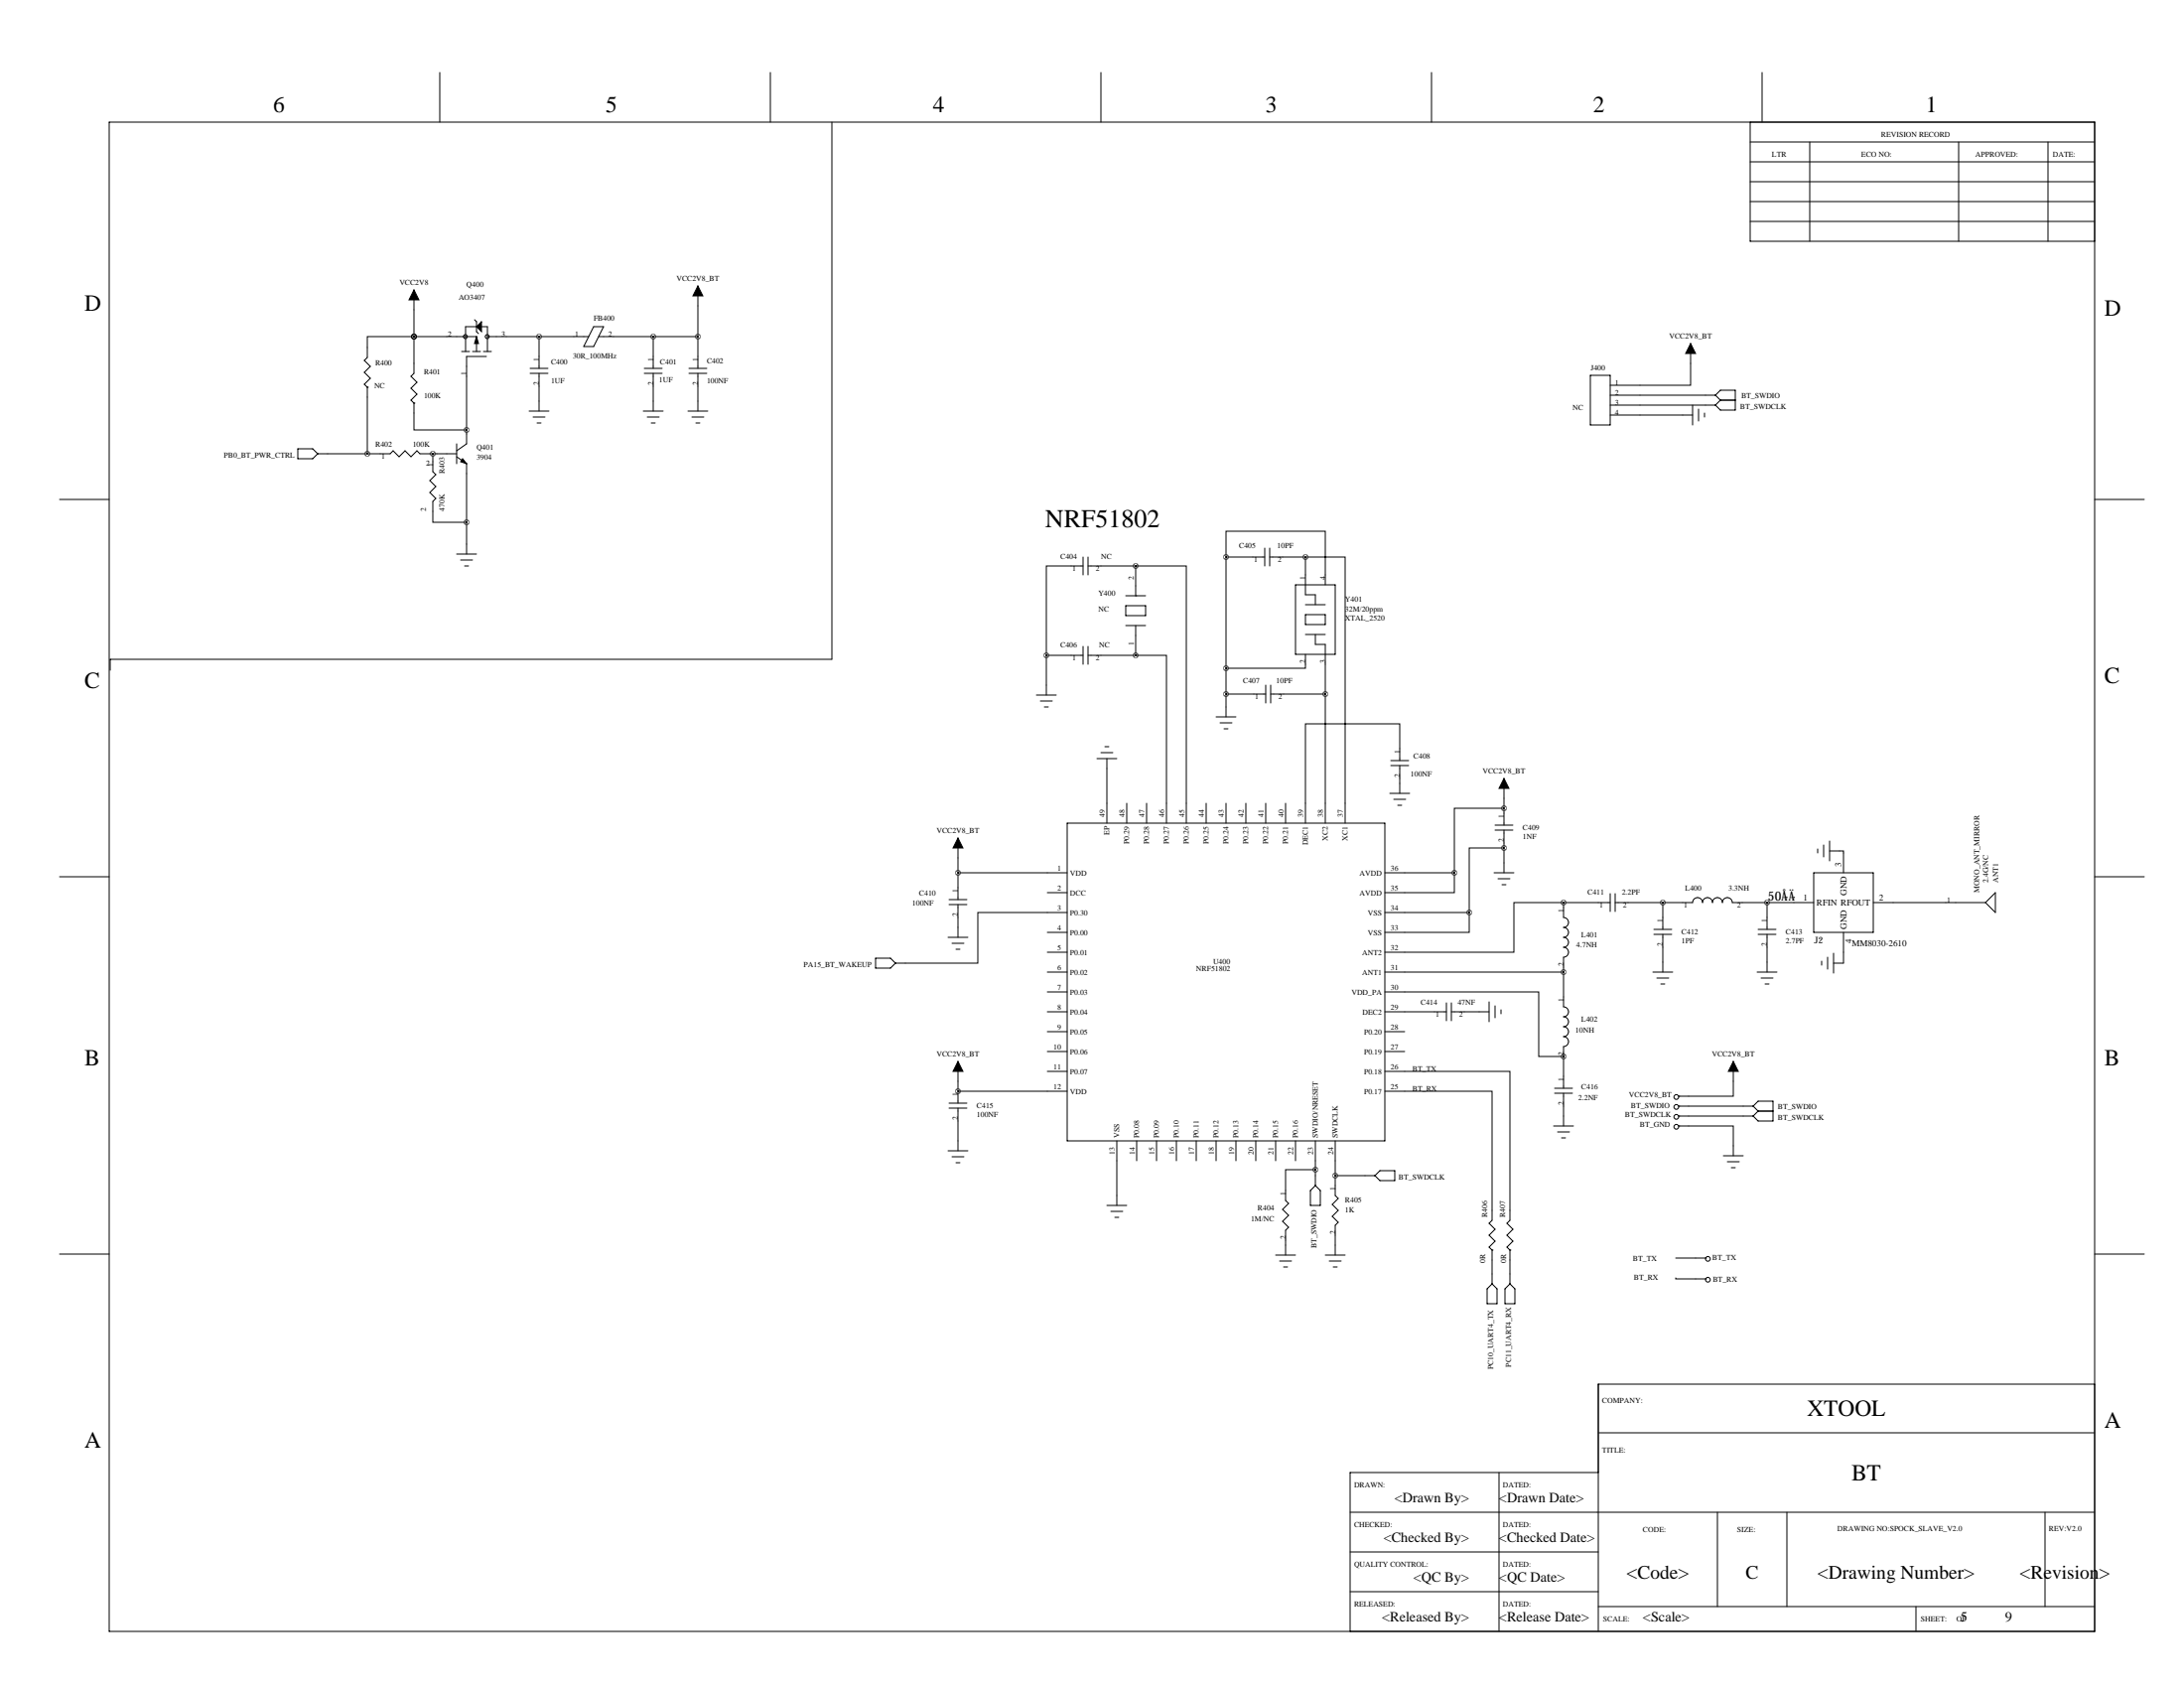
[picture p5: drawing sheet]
<svg xmlns="http://www.w3.org/2000/svg" width="559mm" height="432mm" viewBox="0 0 559 432" stroke-linecap="round" stroke-linejoin="round" font-family="sans-serif">
<g fill="none" stroke="#000" stroke-width=".25">
<path d="M112.5 18.5v12.7M197.1 18.5v12.7M281.7 18.5v12.7M366.3 18.5v12.7M450.8 18.5v12.7M27.9 31.2h508v386.1h-508zM212.9 31.2v137.5h-184.7v2.7M447.8 36.3h88.1M447.8 31.2v30.5h88.1M463 36.3v25.4M501.1 36.3v25.4M524 36.3v25.4"/>
<path d="M447.8 46.5h88.1M447.8 41.4h88.1M447.8 51.6h88.1M447.8 56.6h88.1M105.9 74.2v21.3l-.7 .8 1.5 1.5-1.5 1.5 1.5 1.5-1.5 1.6 .7 .7M178.6 73.2v21M94 99.1h.1M94 99.1v17M105.9 86.1h.1M105.9 86.1h-11.9v5.3l-.8 .8 1.5 1.5-1.5 1.5 1.5 1.6-1.5 1.5 .8 .8M105.9 86.1h16v3.8M118.1 89.9h2"/>
<path d="M120.9 89.9h2M121.4 81.8l.5 .5v2.5l.5 .5M121.9 83.6h-2.8v6.3M123.2 83.6h1.5v6.3M123.7 89.9h2M124.5 91.2h-5.1v22.3l-2.6 1.8M124.7 86.1h25.9M135.6 95.5h4.6M135.6 94.2h4.6M137.9 86.1v8.1M137.9 95.5v9.7M151.9 83.6h2.5l-2.5 5h-2.5z"/>
<path d="M153.2 86.1h25.4M164.8 95.5h4.6M164.8 94.2h4.6M167.1 86.1v8.1M167.1 95.5v9.7M176.3 95.5h4.5M176.3 94.2h4.5M178.6 95.5v9.7M406.9 96h5.1v12.7h-5.1zM432.6 87.9v10.7h-20.6M76.2 114.8h3.8l1.3 1.3-1.3 1.2h-3.8zM81.3 116.1h18.5l.8-.8 1.5 1.5 1.5-1.5 1.6 1.5 1.5-1.5 .7 .8h9.4"/>
<path d="M105.9 103.1h.1M105.9 103.1v6.9h13.5M110.7 116.1v4.5l.8 .8-1.5 1.5 1.5 1.6-1.5 1.5 1.5 1.5-.8 .8v5.3h8.7M116.8 116.8l2.6 1.8v23.1M116.8 113.5v5.1M135.4 105.2h5.1M136.4 106.7h3M137.4 108.2h1M164.6 105.2h5.1M165.6 106.7h3.1M166.6 108.2h1M176 105.2h5.1"/>
<path d="M177 106.7h3.1M178.1 108.2h1M412 101.1h26.9M412 103.6h26.9M412 106.2h21.1M433.1 103.6v5.1M434.6 104.6v3.1M436.1 105.7v1M438.9 101.1l1.3 1.3M438.9 101.1l1.3-1.3h3.8v5.1h-3.8l-1.3-1.3M440.2 102.4h3.8M440.2 102.4l-1.3 1.2"/>
<path d="M15.2 127.8h12.7M535.9 127.8h12.7M116.8 141.7h5.1M117.9 143.3h3M118.9 144.8h1M277.1 144.8h-9.4v22.8M277.1 142.5v4.6M278.4 144.8h12.2M278.4 142.5v4.6M288 154.9h5.1v2.6h-5.1zM288 152.4h5.1M290.6 152.4h.1"/>
<path d="M290.6 144.8h.1M290.6 144.8h12.9v65.8M290.6 144.8v7.6M313.7 142.5v-6.6h25.4v13.7M313.7 142.5v40.9M313.7 142.5h9.9M323.6 140.2v4.6M324.9 142.5h9.1M324.9 140.2v4.6M331.5 149.6h10.1v17.8h-10.1zM334 142.5h10.2v68.1M334 157.2h5.1v2.6h-5.1z"/>
<path d="M334 142.5v9.6h2.5v2.6M334 154.7h5.1M265.2 177.8h5.1M266.2 179.3h3M267.7 167.6h9.4M267.7 167.6v10.2M277.1 165.4v4.5M278.4 165.4v4.5M278.4 167.6h12.2M288 160h5.1M290.6 167.6h.1M290.6 167.6h7.8v43"/>
<path d="M290.6 160v7.6M313.7 177.5h10.1M323.8 175.3v4.5M325.1 177.5h14M325.1 175.3v4.5M334 167.4v3.5h-20.3M334 162.3h5.1M336.5 162.3v2.5h2.6v45.8M267.2 180.8h1M280.7 194.1h5.1M281.7 192.5h3M282.7 191h1"/>
<path d="M283.2 194.1v16.5M311.1 183.4h5.1M312.2 184.9h3M313.2 186.4h1M355.9 195.8h4.5M355.9 194.6h4.5M358.1 194.6v-9.4h-24.1v25.4M358.1 195.8v7.1M384.8 199.1v12M245.1 214.4v15.7M273 210.6h81.3v81.2h-81.3zM288.3 205.5v5.1"/>
<path d="M293.4 205.5v5.1M308.6 205.5v5.1M313.7 205.5v5.1M318.8 205.5v5.1M323.8 205.5v5.1M328.9 205.5v5.1M355.6 202.9h5.1M356.6 204.5h3.1M357.6 206h1M382.5 212.3h4.6M382.5 211.1h4.6M384.8 206.8h-12.7v16.5"/>
<path d="M384.8 216.9h-8.9v16.5M384.8 212.3v11M465.1 217.2v1M466.6 216.2v3M468.1 217.7h3.6v5.6M468.1 215.1v5.1M15.2 224.3h12.7M242.6 239.8h5M242.8 231.4h4.6M242.8 230.1h4.6M245.1 223.3h27.9M245.1 231.4v8.4"/>
<path d="M268 228.3h5M268 238.5h5M273 233.4h-22.8v13h-21.1M354.3 223.3h17.8M354.3 233.4h21.6M372.1 223.3v5h-17.8M375.9 233.4v5.1h-21.6M382.3 223.3h5M383.3 224.8h3M384.3 226.3h1M400 230.9v3.8a1.27 1.27 0 0 1 1.3 1.3 1.27 1.27 0 0 1-1.3 1.2 1.27 1.27 0 0 1 1.3 1.3 1.27 1.27 0 0 1-1.3 1.3 1.27 1.27 0 0 1 1.3 1.2 1.27 1.27 0 0 1-1.3 1.3 1.27 1.27 0 0 1 1.3 1.3 1.27 1.27 0 0 1-1.3 1.3v12.7a1.27 1.27 0 0 1 1.3 1.2 1.27 1.27 0 0 1-1.3 1.3 1.27 1.27 0 0 1 1.3 1.3 1.27 1.27 0 0 1-1.3 1.2 1.27 1.27 0 0 1 1.3 1.3 1.27 1.27 0 0 1-1.3 1.3 1.27 1.27 0 0 1 1.3 1.2 1.27 1.27 0 0 1-1.3 1.3v10.7M400 230.9h-12.7v12.7h-33"/>
<path d="M400 230.9h12M412 228.6v4.6M413.3 230.9h19.8a1.27 1.27 0 0 1 1.2-1.3 1.27 1.27 0 0 1 1.3 1.3 1.27 1.27 0 0 1 1.3-1.3 1.27 1.27 0 0 1 1.2 1.3 1.27 1.27 0 0 1 1.3-1.3 1.27 1.27 0 0 1 1.3 1.3 1.27 1.27 0 0 1 1.3-1.3 1.27 1.27 0 0 1 1.2 1.3h20.9M413.3 228.6v4.6M423.2 239h4.5M423.2 237.7h4.5M425.4 230.9v6.8M425.4 239v9.7M449.8 239h4.6M449.8 237.7h4.6M452.1 230.9v6.8M452.1 239v9.7"/>
<path d="M464.1 223.3h15.2v15.2h-15.2zM471.7 238.5v7.9h-2.6M479.3 230.9h28.7M510.5 228.3v5.1l-2.5-2.5zM535.9 224.3h12.7M224 245.1h3.8l1.3 1.3-1.3 1.2h-3.8zM243.6 241.3h3M244.6 242.8h1M268 243.6h5M268 248.7h5M268 253.7h5M268 258.8h5"/>
<path d="M354.3 253.7h39.4v16.6h6.3M354.3 248.7h45.7M354.3 258.8h15.8M370.1 256.5v4.6M371.3 258.8h9.7M371.3 256.5v4.6M381 256.3v5.1M382.5 257.3v3M384 258.3v1M422.9 248.7h5.1M423.9 250.2h3.1M424.9 251.7h1.1"/>
<path d="M449.6 248.7h5.1M450.6 250.2h3M451.6 251.7h1M466.1 245.9v1M467.6 244.9v3M469.1 243.8v5.1M245.1 279.1h.1M245.1 279.1h27.9M245.1 271.5v10.7M268 263.9h5M268 269h5M268 274.1h5"/>
<path d="M354.3 279.1h27.5v33.1l-.8 .7 1.5 1.6-1.5 1.5 1.5 1.5-1.5 1.5 .8 .8M354.3 274.1h32v38.1l-.7 .7 1.5 1.6-1.5 1.5 1.5 1.5-1.5 1.5 .7 .8M354.3 263.9h5.1M354.3 269h5.1M397.8 279.7h4.5M397.8 278.4h4.5M400 270.3h.1M400 279.7v8.3M443.5 271.5v8.9h-14M242.6 294.4h5M242.8 283.5h4.6M242.8 282.2h4.6"/>
<path d="M243.6 295.9h3M244.6 297.4h1M245.1 283.5v10.9M285.8 291.8v16.6M290.8 291.8v5.1M295.9 291.8v5.1M301 291.8v5.1M306.1 291.8v5.1M311.1 291.8v5.1M316.2 291.8v5.1M321.3 291.8v5.1M326.4 291.8v5.1"/>
<path d="M331.5 291.8v5.1M336.5 299.2h-7.6v7.9l.8 .7-1.5 1.6 1.5 1.5-1.5 1.5 1.5 1.5-.8 .8v6.4M336.5 291.8v11.5M341.6 291.8v14l.8 .8-1.5 1.5 1.5 1.5-1.5 1.5 1.5 1.6-.8 .7v7.7M353.1 299.5h3.8v2.5h-3.8l-1.3-1.3zM397.5 288h5.1M398.5 289.6h3.1M399.5 291.1h1.1M429.5 280.4h.1M429.5 283h.1M429.5 285.5h.1M429.5 288h.1"/>
<path d="M429.5 288h14v7.7M429.5 283h19.1M429.5 285.5h19.1M440.9 295.7h5.1M442 297.2h3M443 298.7h1M448.6 283l1.2 1.2M448.6 283l1.2-1.3h3.8v5.1h-3.8l-1.2-1.3M449.8 284.2h3.8M449.8 284.2l-1.2 1.3M283.2 308.4h5.1M284.2 309.9h3.1"/>
<path d="M285.2 311.4h1.1M336.5 303.3l1.3 1.2v3.9h-2.5v-3.9zM341.6 300.7h10.2M381.8 319.8h.1M381.8 319.8v8.6M386.3 319.8h.1M386.3 319.8v8.6M15.2 320.8h12.7M326.4 321.1h5.1M327.4 322.6h3.1M328.4 324.1h1M339.1 321.1h5.1"/>
<path d="M340.1 322.6h3.1M341.1 324.1h1M381.8 328.4l1.2 1.3v3.8h-2.5v-3.8zM386.3 328.4l1.3 1.3v3.8h-2.5v-3.8zM428.8 326.9v.3h7.6M428.8 321.8h7.6M436.4 321.8h.1M436.4 327.2h.1M535.9 320.8h12.7M535.9 354.1h-127v63.2M383.5 376.7v40.6M408.9 366.5h127"/>
<path d="M408.9 376.7h-63.5v40.6M345.4 386.8h190.5M345.4 397h63.5M439.4 386.8v24.2M457.2 386.8v24.2M523.2 386.8v24.2M345.4 407.2h63.5M408.9 411h127M490.2 411v6.3"/>
<circle cx="119.1" cy="86.1" r=".51"/>
<circle cx="124.7" cy="86.1" r=".51"/>
<circle cx="428.9" cy="285.7" r=".61"/>
<circle cx="428.9" cy="288.2" r=".61"/>
<circle cx="428.9" cy="280.6" r=".61"/>
<circle cx="428.9" cy="283.2" r=".61"/>
<circle cx="437" cy="327.4" r=".61"/>
<circle cx="437" cy="322" r=".61"/>
</g>
<path d="M105.9 74.2l1.3 2.5h-2.6zM178.6 73.2l1.2 2.5h-2.5zM121.9 86.1l.5 1.8h-1zM121.9 83.6l1.3-1.3v2.5zM432.6 87.9l1.2 2.5h-2.5zM118.4 117.3l1 1.3-1.5-.5zM384.8 199.1l1.3 2.6h-2.6zM245.1 214.4l1.3 2.5h-2.6zM245.1 271.5l1.3 2.6h-2.6zM443.5 271.5l1.3 2.6h-2.6z" fill="#000" stroke="#000" stroke-width=".25"/>
<path d="M137.9 86.1a.05 .05 0 0 0 .1 0 .05 .05 0 0 0-.1 0zM167.1 86.1a.05 .05 0 0 0 .1 0 .05 .05 0 0 0-.1 0zM105.9 86.1a.05 .05 0 0 0 .1 0 .05 .05 0 0 0-.1 0zM119.3 110a.05 .05 0 0 0 .1 0 .05 .05 0 0 0-.1 0zM178.5 86.1a.05 .05 0 0 0 .1 0 .05 .05 0 0 0-.1 0zM105.9 86.1a.05 .05 0 0 0 .1 0 .05 .05 0 0 0-.1 0zM93.9 116.1a.05 .05 0 0 0 .1 0 .05 .05 0 0 0-.1 0zM110.7 116.1a.05 .05 0 0 0 .1 0 .05 .05 0 0 0-.1 0zM119.3 133.6a.05 .05 0 0 0 .1 0 .05 .05 0 0 0-.1 0zM372.1 223.3a.05 .05 0 0 0 .1 0 .05 .05 0 0 0-.1 0zM384.8 216.9a.05 .05 0 0 0 .1 0 .05 .05 0 0 0-.1 0zM375.9 233.4a.05 .05 0 0 0 .1 0 .05 .05 0 0 0-.1 0zM400 230.9a.05 .05 0 0 0 .1 0 .05 .05 0 0 0-.1 0zM425.4 230.9a.05 .05 0 0 0 .1 0 .05 .05 0 0 0-.1 0zM245.1 223.3a.05 .05 0 0 0 .1 0 .05 .05 0 0 0-.1 0zM245.1 279.1a.05 .05 0 0 0 .1 0 .05 .05 0 0 0-.1 0zM290.5 144.8a.05 .05 0 0 0 .1 0 .05 .05 0 0 0-.1 0zM290.5 167.6a.05 .05 0 0 0 .1 0 .05 .05 0 0 0-.1 0zM313.6 177.5a.05 .05 0 0 0 .1 0 .05 .05 0 0 0-.1 0zM267.7 167.6a.05 .05 0 0 0 .1 0 .05 .05 0 0 0-.1 0zM341.6 300.7a.05 .05 0 0 0 .1 0 .05 .05 0 0 0-.1 0zM384.8 206.8a.05 .05 0 0 0 .1 0 .05 .05 0 0 0-.1 0zM400 248.7a.05 .05 0 0 0 .1 0 .05 .05 0 0 0-.1 0zM400 270.3a.05 .05 0 0 0 .1 0 .05 .05 0 0 0-.1 0zM334 142.5a.05 .05 0 0 0 .1 0 .05 .05 0 0 0-.1 0zM339 177.5a.05 .05 0 0 0 .1 0 .05 .05 0 0 0-.1 0zM313.6 170.9a.05 .05 0 0 0 .1 0 .05 .05 0 0 0-.1 0zM313.6 142.5a.05 .05 0 0 0 .1 0 .05 .05 0 0 0-.1 0zM336.5 299.2a.05 .05 0 0 0 .1 0 .05 .05 0 0 0-.1 0zM452.1 230.9a.05 .05 0 0 0 .1 0 .05 .05 0 0 0-.1 0z" fill="#000" stroke="#000" stroke-width="1.3"/>
<text font-size="6.6" x="267.5" y="134.9">NRF51802</text>
<g font-size="5.9">
<text x="69.8" y="28.7">6</text>
<text x="154.9" y="28.7">5</text>
<text x="238.8" y="28.7">4</text>
<text x="323.8" y="28.7">3</text>
<text x="407.7" y="28.7">2</text>
<text x="492.8" y="28.7">1</text>
<text x="21.6" y="79.5">D</text>
<text x="538.5" y="80.8">D</text>
<text x="21.6" y="176">C</text>
<text x="538.5" y="174.8">C</text>
<text x="21.6" y="272.5">B</text>
<text x="538.5" y="272.5">B</text>
<text x="462.4" y="362.2">XTOOL</text>
<text x="538.5" y="365.3">A</text>
<text x="21.6" y="370.3">A</text>
<text x="473.7" y="378.7">BT</text>
</g>
<g font-size="4.9">
<text x="416.2" y="403.8">&lt;Code&gt;</text>
<text x="446.7" y="403.8">C</text>
<text x="465" y="403.8">&lt;Drawing Number&gt;</text>
<text x="516.8" y="403.8">&lt;Revision&gt;</text>
</g>
<g font-size="3.6">
<text x="356.8" y="384.3">&lt;Drawn By&gt;</text>
<text x="383.5" y="384.3">&lt;Drawn Date&gt;</text>
<text x="354" y="394.4">&lt;Checked By&gt;</text>
<text x="383.5" y="394.4">&lt;Checked Date&gt;</text>
<text x="361.7" y="404.6">&lt;QC By&gt;</text>
<text x="383.5" y="404.6">&lt;QC Date&gt;</text>
<text x="353.6" y="414.8">&lt;Released By&gt;</text>
<text x="383.5" y="414.8">&lt;Release Date&gt;</text>
<text x="420.4" y="414.8">&lt;Scale&gt;</text>
<text x="501.6" y="414.8">5</text>
<text x="513.1" y="414.8">9</text>
</g>
<g font-size="3.3">
<text x="452.4" y="230.4">50Å·</text>
<text x="456.7" y="230.4">·Ä</text>
</g>
<g font-size="2.3">
<text x="471.2" y="221.7" transform="rotate(-90 471.2 221.7)">3</text>
<text x="461.4" y="230.4">1</text>
<text x="464.8" y="231.7">RFIN RFOUT</text>
<text x="472.5" y="229" transform="rotate(-90 472.5 229)">GND</text>
<text x="480.8" y="230.4">2</text>
<text x="472.5" y="237.7" transform="rotate(-90 472.5 237.7)">GND</text>
<text x="464.2" y="241.3">J2</text>
<text x="473.8" y="241.2" transform="rotate(-90 473.8 241.2)">4</text>
<text x="473.8" y="242.1">MM8030-2610</text>
</g>
<g font-size="2">
<text x="481.3" y="35.1">REVISION RECORD</text>
<text x="453.4" y="40.1">LTR</text>
<text x="476.2" y="40.1">ECO NO:</text>
<text x="505.5" y="40.1">APPROVED:</text>
<text x="525.3" y="40.1">DATE:</text>
<text x="173.1" y="71.9">VCC2V8_BT</text>
<text x="102.2" y="72.9">VCC2V8</text>
<text x="117.3" y="76.8">AO3407</text>
<text x="119.4" y="73.5">Q400</text>
<text x="151.9" y="82">FB400</text>
<text x="114.6" y="86.1">2</text>
<text x="128.3" y="86.1">3</text>
<text x="147.1" y="86.1">1</text>
<text x="155.7" y="86.1">2</text>
<text x="427.1" y="86.6">VCC2V8_BT</text>
<text x="96" y="93.5">R400</text>
<text x="108.5" y="95.8">R401</text>
<text x="119.4" y="96" transform="rotate(-90 119.4 96)">1</text>
<text x="137.9" y="92.5" transform="rotate(-90 137.9 92.5)">1</text>
<text x="141" y="93.2">C400</text>
<text x="146.6" y="91.7">30R_100MHz</text>
<text x="167.1" y="92.5" transform="rotate(-90 167.1 92.5)">1</text>
<text x="168.9" y="93.2">C401</text>
<text x="178.6" y="92.5" transform="rotate(-90 178.6 92.5)">1</text>
<text x="180.8" y="93">C402</text>
<text x="407" y="94.7">J400</text>
<text x="95.8" y="99.3">NC</text>
<text x="108.5" y="101.9">100K</text>
<text x="137.9" y="98.5" transform="rotate(-90 137.9 98.5)">2</text>
<text x="141" y="98">1UF</text>
<text x="167.1" y="98.5" transform="rotate(-90 167.1 98.5)">2</text>
<text x="168.7" y="97.8">1UF</text>
<text x="178.6" y="98.5" transform="rotate(-90 178.6 98.5)">2</text>
<text x="180.8" y="98">100NF</text>
<text x="413.3" y="98.6">1</text>
<text x="413.3" y="101.1">2</text>
<text x="445.5" y="101.9">BT_SWDIO</text>
<text x="402.4" y="104.9">NC</text>
<text x="413.3" y="103.6">3</text>
<text x="413.3" y="106.2">4</text>
<text x="445.3" y="104.6">BT_SWDCLK</text>
<text x="57.3" y="117.1">PB0_BT_PWR_CTRL</text>
<text x="96.1" y="114.4">R402</text>
<text x="97.6" y="117.4">1</text>
<text x="105.6" y="114.4">100K</text>
<text x="109" y="119.2">2</text>
<text x="110.7" y="119.4" transform="rotate(-90 110.7 119.4)">1</text>
<text x="121.9" y="115.1">Q401</text>
<text x="121.9" y="117.6">3904</text>
<text x="113.8" y="121.2" transform="rotate(-90 113.8 121.2)">R403</text>
<text x="109" y="130.8" transform="rotate(-90 109 130.8)">2</text>
<text x="113.8" y="130.8" transform="rotate(-90 113.8 130.8)">470K</text>
<text x="271.3" y="143.1">C404</text>
<text x="281.7" y="143.1">NC</text>
<text x="317" y="140.3">C405</text>
<text x="320.8" y="143.8">1</text>
<text x="326.8" y="140.3">10PF</text>
<text x="326.9" y="143.8">2</text>
<text x="274.4" y="146.1">1</text>
<text x="280.4" y="146.1">2</text>
<text x="290.1" y="148.3" transform="rotate(-90 290.1 148.3)">2</text>
<text x="334" y="148.3" transform="rotate(-90 334 148.3)">1</text>
<text x="339.1" y="148.3" transform="rotate(-90 339.1 148.3)">4</text>
<text x="281" y="152.5">Y400</text>
<text x="344.2" y="153.9">Y401</text>
<text x="281.1" y="156.5">NC</text>
<text x="344.2" y="158.8">XTAL_2520</text>
<text x="344.2" y="156.5">32M/20ppm</text>
<text x="271.3" y="165.7">C406</text>
<text x="281.2" y="165.7">NC</text>
<text x="290.1" y="165.1" transform="rotate(-90 290.1 165.1)">1</text>
<text x="274.4" y="169">1</text>
<text x="280.4" y="169">2</text>
<text x="334" y="169.6" transform="rotate(-90 334 169.6)">2</text>
<text x="339.1" y="169.6" transform="rotate(-90 339.1 169.6)">3</text>
<text x="318.1" y="174.8">C407</text>
<text x="321.1" y="178.9">1</text>
<text x="326.6" y="174.8">10PF</text>
<text x="327.2" y="178.9">2</text>
<text x="358.1" y="192.8" transform="rotate(-90 358.1 192.8)">1</text>
<text x="361.7" y="194.1">C408</text>
<text x="379.3" y="197.9">VCC2V8_BT</text>
<text x="358.1" y="198.8" transform="rotate(-90 358.1 198.8)">2</text>
<text x="360.9" y="198.6">100NF</text>
<text x="282.7" y="209" transform="rotate(-90 282.7 209)">49</text>
<text x="287.8" y="209" transform="rotate(-90 287.8 209)">48</text>
<text x="292.9" y="209" transform="rotate(-90 292.9 209)">47</text>
<text x="297.9" y="209" transform="rotate(-90 297.9 209)">46</text>
<text x="303" y="209" transform="rotate(-90 303 209)">45</text>
<text x="308.1" y="209" transform="rotate(-90 308.1 209)">44</text>
<text x="313.2" y="209" transform="rotate(-90 313.2 209)">43</text>
<text x="318.3" y="209" transform="rotate(-90 318.3 209)">42</text>
<text x="323.3" y="209" transform="rotate(-90 323.3 209)">41</text>
<text x="328.4" y="209" transform="rotate(-90 328.4 209)">40</text>
<text x="333.5" y="209" transform="rotate(-90 333.5 209)">39</text>
<text x="338.6" y="209" transform="rotate(-90 338.6 209)">38</text>
<text x="343.7" y="209" transform="rotate(-90 343.7 209)">37</text>
<text x="384.8" y="209.3" transform="rotate(-90 384.8 209.3)">1</text>
<text x="239.6" y="213.1">VCC2V8_BT</text>
<text x="283.9" y="213.6" transform="rotate(-90 283.9 213.6)">EP</text>
<text x="289" y="215.9" transform="rotate(-90 289 215.9)">P0.29</text>
<text x="294" y="215.9" transform="rotate(-90 294 215.9)">P0.28</text>
<text x="299.1" y="215.9" transform="rotate(-90 299.1 215.9)">P0.27</text>
<text x="304.2" y="215.9" transform="rotate(-90 304.2 215.9)">P0.26</text>
<text x="309.3" y="215.9" transform="rotate(-90 309.3 215.9)">P0.25</text>
<text x="314.4" y="215.9" transform="rotate(-90 314.4 215.9)">P0.24</text>
<text x="319.4" y="215.9" transform="rotate(-90 319.4 215.9)">P0.23</text>
<text x="324.5" y="215.9" transform="rotate(-90 324.5 215.9)">P0.22</text>
<text x="329.6" y="215.9" transform="rotate(-90 329.6 215.9)">P0.21</text>
<text x="339.8" y="215" transform="rotate(-90 339.8 215)">XC2</text>
<text x="344.8" y="215" transform="rotate(-90 344.8 215)">XC1</text>
<text x="384.8" y="215.4" transform="rotate(-90 384.8 215.4)">2</text>
<text x="389.6" y="212.3">C409</text>
<text x="389.6" y="214.6">1NF</text>
<text x="334.7" y="216.2" transform="rotate(-90 334.7 216.2)">DEC1</text>
<text x="270.5" y="222.8">1</text>
<text x="270.5" y="227.8">2</text>
<text x="273.8" y="223.9">VDD</text>
<text x="347.9" y="223.9">AVDD</text>
<text x="355.9" y="222.8">36</text>
<text x="355.9" y="227.8">35</text>
<text x="431.2" y="227.9">L400</text>
<text x="442.2" y="227.9">3.3NH</text>
<text x="508.8" y="225.8" transform="rotate(-90 508.8 225.8)">2.4G/NC</text>
<text x="511.3" y="225.8" transform="rotate(-90 511.3 225.8)">ANT1</text>
<text x="233.4" y="231.6">100NF</text>
<text x="235.2" y="229.1">C410</text>
<text x="245.1" y="228.3" transform="rotate(-90 245.1 228.3)">1</text>
<text x="270.5" y="232.9">3</text>
<text x="273.8" y="229">DCC</text>
<text x="347.9" y="229">AVDD</text>
<text x="355.9" y="232.9">34</text>
<text x="400" y="233.4" transform="rotate(-90 400 233.4)">1</text>
<text x="406.2" y="228.9">C411</text>
<text x="409.2" y="232.2">1</text>
<text x="415" y="228.9">2.2PF</text>
<text x="415.3" y="232.2">2</text>
<text x="430.8" y="232.2">1</text>
<text x="444.5" y="232.2">2</text>
<text x="498.1" y="230.9">1</text>
<text x="506.5" y="228.3" transform="rotate(-90 506.5 228.3)">MONO_ANT_MIRROR</text>
<text x="245.1" y="234.4" transform="rotate(-90 245.1 234.4)">2</text>
<text x="270.5" y="238">4</text>
<text x="273.8" y="234.1">P0.30</text>
<text x="273.8" y="239.2">P0.00</text>
<text x="350" y="234.1">VSS</text>
<text x="350" y="239.2">VSS</text>
<text x="355.9" y="238">33</text>
<text x="404.6" y="239.8">L401</text>
<text x="425.4" y="236" transform="rotate(-90 425.4 236)">1</text>
<text x="430.3" y="239">C412</text>
<text x="452.1" y="236" transform="rotate(-90 452.1 236)">1</text>
<text x="456.9" y="239">C413</text>
<text x="270.5" y="243.1">5</text>
<text x="273.8" y="244.3">P0.01</text>
<text x="348.5" y="244.3">ANT2</text>
<text x="355.9" y="243.1">32</text>
<text x="403.4" y="242.3">4.7NH</text>
<text x="425.4" y="242" transform="rotate(-90 425.4 242)">2</text>
<text x="430.3" y="241.3">1PF</text>
<text x="452.1" y="242" transform="rotate(-90 452.1 242)">2</text>
<text x="456.9" y="241.3">2.7PF</text>
<text x="205.6" y="247.4">PA15_BT_WAKEUP</text>
<text x="270.5" y="248.2">6</text>
<text x="273.8" y="249.3">P0.02</text>
<text x="306.1" y="248.5">NRF51802</text>
<text x="310.4" y="246.6">U400</text>
<text x="348.5" y="249.3">ANT1</text>
<text x="355.9" y="248.2">31</text>
<text x="400" y="247.1" transform="rotate(-90 400 247.1)">2</text>
<text x="270.5" y="253.2">7</text>
<text x="273.8" y="254.4">P0.03</text>
<text x="345.8" y="254.4">VDD_PA</text>
<text x="355.9" y="253.2">30</text>
<text x="363.5" y="257.1">C414</text>
<text x="373" y="257.1">47NF</text>
<text x="400" y="256.3" transform="rotate(-90 400 256.3)">1</text>
<text x="270.5" y="258.3">8</text>
<text x="270.5" y="263.4">9</text>
<text x="273.8" y="259.5">P0.04</text>
<text x="348.6" y="259.5">DEC2</text>
<text x="355.9" y="258.3">29</text>
<text x="355.9" y="263.4">28</text>
<text x="367.3" y="260.2">1</text>
<text x="373.4" y="260.2">2</text>
<text x="404.6" y="261.4">L402</text>
<text x="269.6" y="268.5">10</text>
<text x="273.8" y="264.6">P0.05</text>
<text x="273.8" y="269.7">P0.06</text>
<text x="349" y="264.6">P0.20</text>
<text x="349" y="269.7">P0.19</text>
<text x="355.9" y="268.5">27</text>
<text x="400" y="270" transform="rotate(-90 400 270)">2</text>
<text x="403.1" y="264.2">10NH</text>
<text x="239.6" y="270.3">VCC2V8_BT</text>
<text x="269.6" y="273.6">11</text>
<text x="273.8" y="274.7">P0.07</text>
<text x="349" y="274.7">P0.18</text>
<text x="355.9" y="273.6">26</text>
<text x="361.4" y="274.1">BT_TX</text>
<text x="438" y="270.3">VCC2V8_BT</text>
<text x="245.1" y="280.4" transform="rotate(-90 245.1 280.4)">1</text>
<text x="269.6" y="278.6">12</text>
<text x="273.8" y="279.8">VDD</text>
<text x="349" y="279.8">P0.17</text>
<text x="355.9" y="278.6">25</text>
<text x="361.4" y="279.1">BT_RX</text>
<text x="400" y="276.6" transform="rotate(-90 400 276.6)">1</text>
<text x="403.9" y="281.4">2.2NF</text>
<text x="404.6" y="278.6">C416</text>
<text x="416.8" y="280.7">VCC2V8_BT</text>
<text x="245.1" y="286.5" transform="rotate(-90 245.1 286.5)">2</text>
<text x="249.9" y="283.5">C415</text>
<text x="249.9" y="285.8">100NF</text>
<text x="400" y="282.7" transform="rotate(-90 400 282.7)">2</text>
<text x="415.8" y="285.8">BT_SWDCLK</text>
<text x="417.3" y="283.5">BT_SWDIO</text>
<text x="454.9" y="283.7">BT_SWDIO</text>
<text x="454.9" y="286.5">BT_SWDCLK</text>
<text x="286.4" y="291.1" transform="rotate(-90 286.4 291.1)">VSS</text>
<text x="291.5" y="291.1" transform="rotate(-90 291.5 291.1)">P0.08</text>
<text x="296.6" y="291.1" transform="rotate(-90 296.6 291.1)">P0.09</text>
<text x="301.7" y="291.1" transform="rotate(-90 301.7 291.1)">P0.10</text>
<text x="306.7" y="291.1" transform="rotate(-90 306.7 291.1)">P0.11</text>
<text x="311.8" y="291.1" transform="rotate(-90 311.8 291.1)">P0.12</text>
<text x="316.9" y="291.1" transform="rotate(-90 316.9 291.1)">P0.13</text>
<text x="322" y="291.1" transform="rotate(-90 322 291.1)">P0.14</text>
<text x="327.1" y="291.1" transform="rotate(-90 327.1 291.1)">P0.15</text>
<text x="332.1" y="291.1" transform="rotate(-90 332.1 291.1)">P0.16</text>
<text x="337.2" y="291.1" transform="rotate(-90 337.2 291.1)">SWDIO/NRESET</text>
<text x="342.3" y="291.1" transform="rotate(-90 342.3 291.1)">SWDCLK</text>
<text x="419.6" y="288.4">BT_GND</text>
<text x="285.2" y="295.3" transform="rotate(-90 285.2 295.3)">13</text>
<text x="290.3" y="295.3" transform="rotate(-90 290.3 295.3)">14</text>
<text x="295.4" y="295.3" transform="rotate(-90 295.4 295.3)">15</text>
<text x="300.5" y="295.3" transform="rotate(-90 300.5 295.3)">16</text>
<text x="305.6" y="295.3" transform="rotate(-90 305.6 295.3)">17</text>
<text x="310.6" y="295.3" transform="rotate(-90 310.6 295.3)">18</text>
<text x="315.7" y="295.3" transform="rotate(-90 315.7 295.3)">19</text>
<text x="320.8" y="295.3" transform="rotate(-90 320.8 295.3)">20</text>
<text x="325.9" y="295.3" transform="rotate(-90 325.9 295.3)">21</text>
<text x="331" y="295.3" transform="rotate(-90 331 295.3)">22</text>
<text x="336" y="295.3" transform="rotate(-90 336 295.3)">23</text>
<text x="341.1" y="295.3" transform="rotate(-90 341.1 295.3)">24</text>
<text x="328.9" y="305.8" transform="rotate(-90 328.9 305.8)">1</text>
<text x="341.6" y="304.5" transform="rotate(-90 341.6 304.5)">1</text>
<text x="357.9" y="301.8">BT_SWDCLK</text>
<text x="321.8" y="309.6">R404</text>
<text x="344.2" y="307.6">R405</text>
<text x="344.2" y="310.1">1K</text>
<text x="380.6" y="311.3" transform="rotate(-90 380.6 311.3)">R406</text>
<text x="385.1" y="311.3" transform="rotate(-90 385.1 311.3)">R407</text>
<text x="320" y="312.4">1M/NC</text>
<text x="328.9" y="317" transform="rotate(-90 328.9 317)">2</text>
<text x="341.6" y="315.7" transform="rotate(-90 341.6 315.7)">2</text>
<text x="336.9" y="319.3" transform="rotate(-90 336.9 319.3)">BT_SWDIO</text>
<text x="380.1" y="323.1" transform="rotate(-90 380.1 323.1)">0R</text>
<text x="385.4" y="323.1" transform="rotate(-90 385.4 323.1)">0R</text>
<text x="417.8" y="322.6">BT_TX</text>
<text x="438.1" y="322.4">BT_TX</text>
<text x="418.1" y="327.4">BT_RX</text>
<text x="438.3" y="328">BT_RX</text>
<text x="382.1" y="350.3" transform="rotate(-90 382.1 350.3)">PC10_UART4_TX</text>
<text x="386.7" y="349.7" transform="rotate(-90 386.7 349.7)">PC11_UART4_RX</text>
<text x="410" y="358.9">COMPANY:</text>
<text x="410" y="371.6">TITLE:</text>
<text x="346.5" y="380.5">DRAWN:</text>
<text x="384.6" y="380.5">DATED:</text>
<text x="346.5" y="390.7">CHECKED:</text>
<text x="384.6" y="390.7">DATED:</text>
<text x="420.4" y="391.9">CODE:</text>
<text x="444.5" y="391.9">SIZE:</text>
<text x="470.2" y="391.7">DRAWING NO:SPOCK_SLAVE_V2.0</text>
<text x="524.3" y="391.7">REV:V2.0</text>
<text x="346.5" y="400.8">QUALITY CONTROL:</text>
<text x="384.6" y="400.8">DATED:</text>
<text x="346.5" y="411">RELEASED:</text>
<text x="384.6" y="411">DATED:</text>
<text x="410.2" y="414.8">SCALE:</text>
<text x="491.5" y="414.8">SHEET:</text>
<text x="500.6" y="414.8">OF</text>
</g>
</svg>
